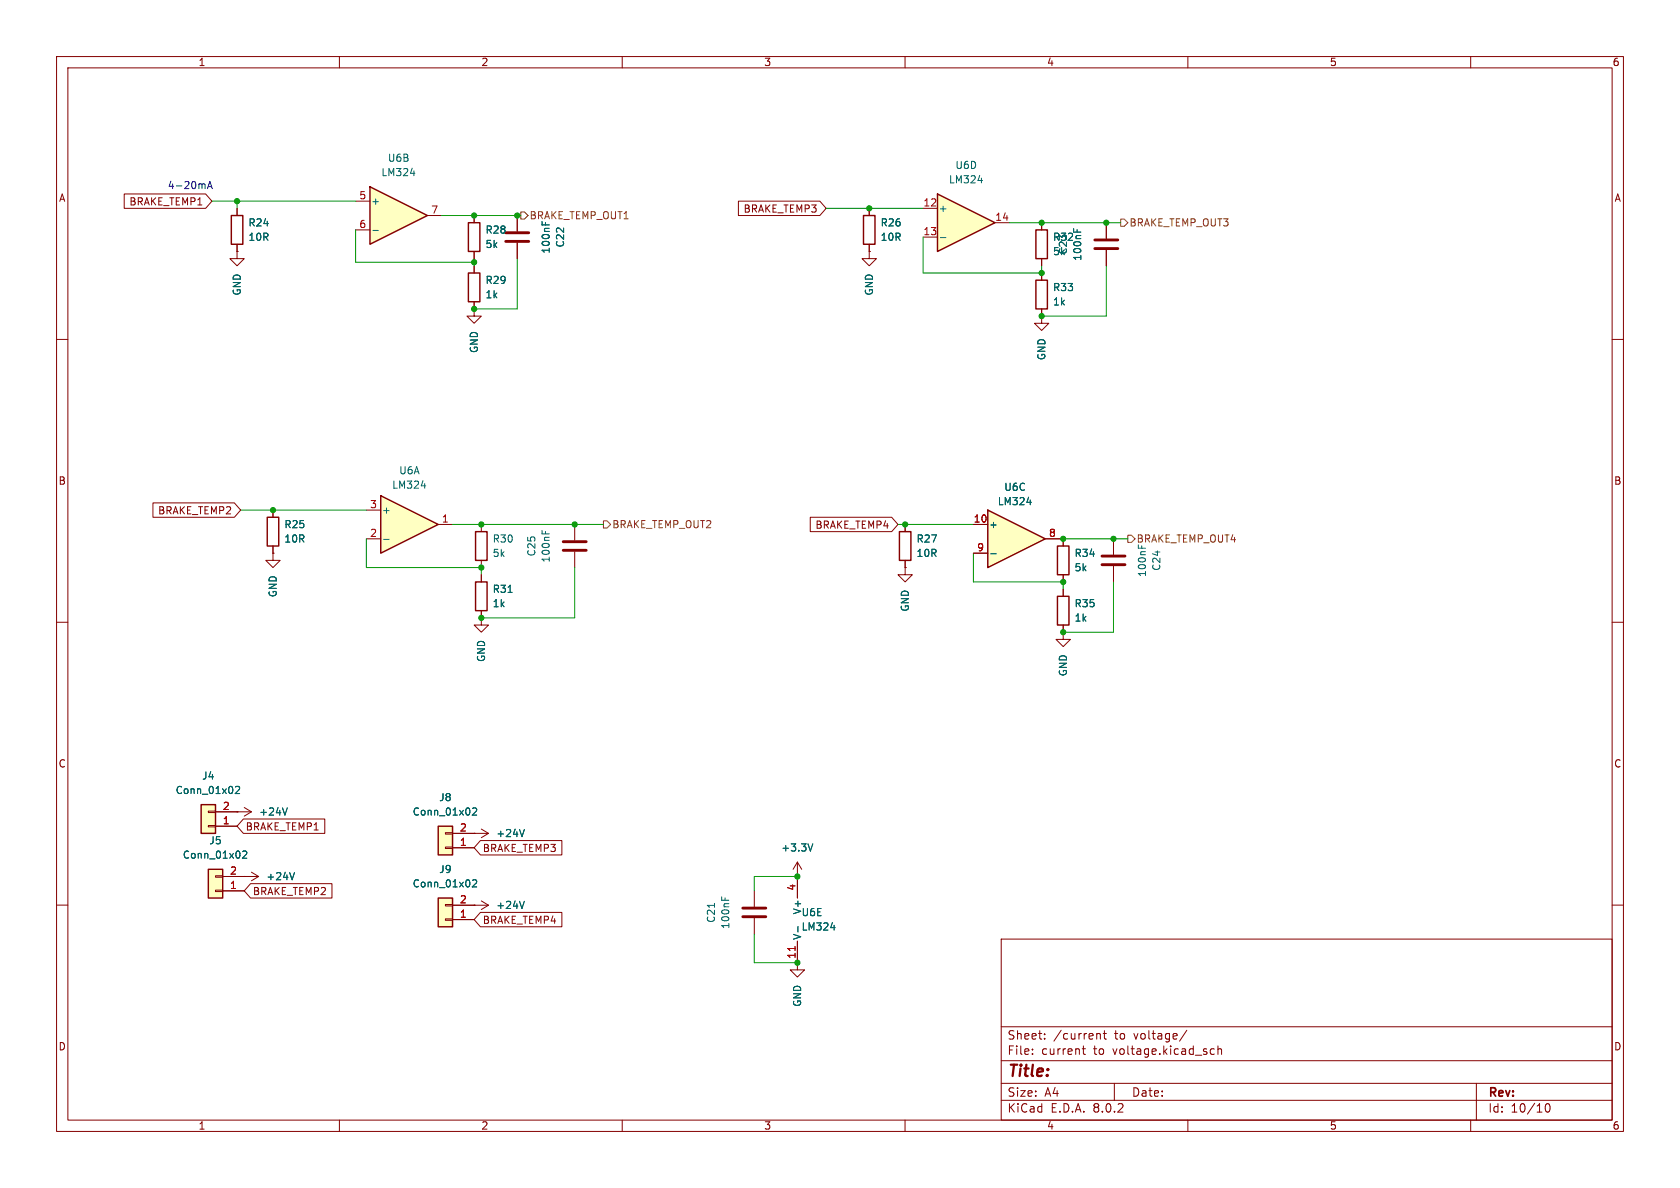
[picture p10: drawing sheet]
<svg xmlns="http://www.w3.org/2000/svg" width="297mm" height="210mm" viewBox="0 0 297 210" stroke-linecap="round" stroke-linejoin="round" font-family="sans-serif">
<g fill="none" stroke="#840000" stroke-width=".18">
<path d="M10 10h277v190h-277zM12 12h273v186h-273zM60 10v2M110 10v2M160 10v2M210 10v2M260 10v2M153.7 36.8v1.3M10 60h2M153.7 43.2v1.3M285 60h2M101.6 92.7v2.8"/>
<path d="M101.6 97.5v2.8M160 92.7v1.3M160 99.1v1.2M196.8 95.3v2.7M10 110h2M196.8 100.1v2.8M285 110h2M10 160h2M141 154.9v3.9M285 160h2M141 166.4v3.8M177 166h108v32h-108z"/>
<path d="M60 198v2M110 198v2M160 198v2M177 194.5h108M177 191.5h108M177 187.5h108M177 181.5h108M182.5 186.3v.1M182.5 185.5v.1M184.7 183.6v.1M184.7 182.8v.1M191.3 185.4h.6"/>
<path d="M191.5 184.9v1.3l.4 .2M194 182.8h.5v.9M195 182.7h.6M195.2 182.2v1.3l.4 .2M197 191.5v3M209.8 182.1l-1.3 2M210 198v2M214.1 185.5h.6M214.1 186.3h.6M215.3 185.5l.2-.1 .4 .1 .1 .9M215.3 184.9v1.5M260 198v2"/>
<path d="M261 191.5v6.5M273.4 195.2l.1-.1a.81 .81 0 0 1 .6 .6 .81 .81 0 0 1-.3 .8l-.1 .1a.81 .81 0 0 1-.6-.6 .81 .81 0 0 1 .3-.8z"/>
</g>
<path d="M152.7 38.1h2v5.1h-2zM159 94h2v5.1h-2z" fill="none" stroke="#840000" stroke-width=".25"/>
<path d="M95.8 93.8v.6M96.4 93.9v.5M141.1 163.8v1M146.9 164h.7" fill="none" stroke="#006464" stroke-width=".18"/>
<path d="M140.6 167.3v.7" fill="none" stroke="#a90000" stroke-width=".18"/>
<path d="M99.6 97.3h4M99.6 95.8h4M194.8 99.8h4.1M194.8 98.3h4.1" fill="none" stroke="#840000" stroke-width=".51"/>
<path d="M174.6 90.2l10.2 5.1-10.2 5z" fill="#ffffc2"/>
<path d="M82.8 48.3h2v5h-2zM174.6 90.2l10.2 5.1-10.2 5zM186.9 96.5h2.1v5.1h-2.1zM84.1 102.9h2v5.1h-2z" fill="none" stroke="#840000" stroke-width=".25"/>
<path d="M83.8 47v1.3M83.8 53.3v1.3M172.1 92.7h2.5M172.1 97.8h2.5M184.8 95.3h2.5M188 95.3v1.2M85.1 101.6v1.3M85.1 108v1.2M188 101.6v1.3" fill="none" stroke="#840000" stroke-width=".18"/>
<path d="M175.2 97.9h.9M181.5 88.8h.8M89.8 104.7h.8" fill="none" stroke="#006464" stroke-width=".18"/>
<path d="M35.6 142.2h2.5v5.1h-2.5z" fill="#ffffc2"/>
<path d="M36.8 143.4h1.3v.2h-1.3zM36.8 145.9h1.3v.3h-1.3zM38.1 146.1h3.8M38.1 143.5h3.8" fill="none" stroke="#840000" stroke-width=".18"/>
<path d="M35.6 142.2h2.5v5.1h-2.5z" fill="none" stroke="#840000" stroke-width=".25"/>
<path d="M41.6 139.1l.5-.1 .3 .4-.8 .9h.8" fill="none" stroke="#006464" stroke-width=".18"/>
<path d="M65.4 33l10.2 5.1-10.2 5.1z" fill="#ffffc2"/>
<path d="M65.4 33l10.2 5.1-10.2 5.1z" fill="none" stroke="#840000" stroke-width=".25"/>
<path d="M62.9 35.6h2.5M75.6 38.1h2.5M62.9 40.6h2.5M83.8 54.6v1.3h1.3l-1.3 1.3-1.3-1.3h1.3M83.8 54.6h.1M85.1 109.2v1.3h1.3l-1.3 1.3-1.3-1.3h1.3M85.1 109.2h.1" fill="none" stroke="#840000" stroke-width=".18"/>
<path d="M72.6 30.6h.8M65.9 40.7h1" fill="none" stroke="#006464" stroke-width=".18"/>
<path d="M36.8 153.7h2.6v5.1h-2.6z" fill="#ffffc2"/>
<path d="M38.1 154.8h1.3v.3h-1.3zM38.1 157.4h1.3v.2h-1.3zM39.4 157.5h3.8M39.4 154.9h3.8" fill="none" stroke="#840000" stroke-width=".18"/>
<path d="M36.8 153.7h2.6v5.1h-2.6z" fill="none" stroke="#840000" stroke-width=".25"/>
<path d="M42.9 150.6l.5-.2 .2 .4-.8 .9h.8" fill="none" stroke="#006464" stroke-width=".18"/>
<path d="M165.7 34.3l10.2 5.1-10.2 5.1z" fill="#ffffc2"/>
<path d="M40.9 38.1h2v5.1h-2zM82.8 39.4h2v5.1h-2zM165.7 34.3l10.2 5.1-10.2 5.1zM183.1 40.6h2.1v5.1h-2.1zM183.1 49.5h2.1v5.1h-2.1zM186.9 105.4h2.1v5.1h-2.1z" fill="none" stroke="#840000" stroke-width=".25"/>
<g fill="none" stroke="#840000" stroke-width=".18">
<path d="M41.9 36.8v1.3M83.8 38.1v1.3M91.4 38.1v2.8M163.2 36.8h2.5M175.9 39.4h2.5M184.1 39.4v1.2M195.6 39.4v2.8M41.9 44.5v1.2h1.3l-1.3 1.3-1.3-1.3h1.3M41.9 44.5h.1M41.9 43.2v1.3M83.8 44.5v1.2M91.4 42.9v2.8"/>
<path d="M153.7 44.5v1.2h1.2l-1.2 1.3-1.3-1.3h1.3M153.7 44.5h.1M163.2 41.9h2.5M184.1 55.9v1.3h1.3l-1.3 1.2-1.2-1.2h1.2M184.1 55.9h.1M184.1 45.7v1.3M184.1 48.3v1.2M184.1 54.6v1.3M195.6 44.2v2.8M160 100.3v1.3h1.3l-1.3 1.3-1.3-1.3h1.3M160 100.3h.1M188 111.8v1.2h1.2l-1.2 1.3-1.3-1.3h1.3"/>
<path d="M188 111.8h.1M188 104.1v1.3M188 110.5v1.3M41.9 143.5h.1M41.9 143.5h2.5M43.2 154.9h.1M43.2 154.9h2.5M43.2 142.7l1.2 .8M44.4 154.2l1.3 .7M44.4 143.5l-1.2 .8M45.7 154.9l-1.3 .8M133.3 157.5v2.8"/>
<path d="M141 154.9h.1M141 152.4l-.8 1.3M141 152.4v2.5M141 152.4l.7 1.3M133.3 162.3v2.8M141 170.2v1.3h1.2l-1.2 1.2-1.3-1.2h1.3M141 170.2h.1"/>
</g>
<path d="M172.9 31.9h.8M166.3 42h.9M189.8 40.4v.6M190.4 40.6v.4M50.8 142.8l-.4 1.3M52.1 154.2l-.5 1.3M126.3 159.7v.7M127.6 158.5v.6M128.2 158.7v.4M143.7 149.2l-.4 1.2" fill="none" stroke="#006464" stroke-width=".18"/>
<path d="M89.4 42.7h4.1M89.4 41.1h4.1M193.5 43.9h4.1M193.5 42.4h4.1M131.3 162.1h4.1M131.3 160.5h4.1" fill="none" stroke="#840000" stroke-width=".51"/>
<path d="M77.5 158.8h2.5v5h-2.5z" fill="#ffffc2"/>
<path d="M78.7 159.9h1.3v.2h-1.3zM83.8 147.3h.1M83.8 147.3h2.6M85.1 146.6l1.3 .7M85.1 159.3l1.3 .7M86.4 147.3l-1.3 .8M78.7 162.4h1.3v.3h-1.3zM80 162.6h3.8M80 160h6.4M83.8 160h.1M86.4 160l-1.3 .8" fill="none" stroke="#840000" stroke-width=".18"/>
<path d="M77.5 158.8h2.5v5h-2.5z" fill="none" stroke="#840000" stroke-width=".25"/>
<path d="M83.5 155.6l.5-.1 .3 .4-.8 .9h.8M92.7 146.6l-.4 1.3M92.7 159.3l-.4 1.3" fill="none" stroke="#006464" stroke-width=".18"/>
<path d="M77.5 146.1h2.5v5h-2.5z" fill="#ffffc2"/>
<path d="M48.3 97.8v1.3h1.2l-1.2 1.2-1.3-1.2h1.3M48.3 97.8h.1M48.3 90.2v1.2M48.3 96.5v1.3M78.7 147.2h1.3v.2h-1.3zM78.7 149.7h1.3v.3h-1.3zM80 149.9h3.8M80 147.3h3.8" fill="none" stroke="#840000" stroke-width=".18"/>
<path d="M47.2 91.4h2.1v5.1h-2.1zM77.5 146.1h2.5v5h-2.5z" fill="none" stroke="#840000" stroke-width=".25"/>
<path d="M83.5 142.9l.5-.1 .3 .4-.8 .9h.8" fill="none" stroke="#006464" stroke-width=".18"/>
<path d="M67.3 87.6l10.2 5.1-10.2 5.1z" fill="#ffffc2"/>
<path d="M67.3 87.6l10.2 5.1-10.2 5.1zM84.1 94h2v5.1h-2z" fill="none" stroke="#840000" stroke-width=".25"/>
<g fill="none" stroke="#840000" stroke-width=".18">
<path d="M22 34.3h14.4l1.1 1.3-1.1 1.2h-14.4zM41.9 36.8v1.3M83.8 38.1v1.3M91.4 38.1v2.8M130.5 35.6h14.4l1.1 1.2-1.1 1.3h-14.4zM153.7 36.8v1.3M184.1 39.4v1.2M195.6 39.4v2.8M41.9 44.5h.1M41.9 43.2v1.3M83.8 54.6h.1M83.8 44.5v1.2"/>
<path d="M83.8 47v1.3M83.8 53.3v1.3M91.4 42.9v2.8M153.7 44.5h.1M153.7 43.2v1.3M184.1 55.9h.1M184.1 45.7v1.3M184.1 48.3v1.2M184.1 54.6v1.3M195.6 44.2v2.8M27 88.9h14.4l1.1 1.3-1.1 1.2h-14.4zM48.3 97.8h.1"/>
<path d="M48.3 90.2v1.2M48.3 96.5v1.3M64.8 95.3h2.5M64.8 90.2h2.5M77.5 92.7h2.5M85.1 92.7v1.3M85.1 99.1v1.2M143.2 91.4h14.4l1.1 1.3-1.1 1.3h-14.4zM160 92.7v1.3M160 99.1v1.2M172.1 92.7h2.5M172.1 97.8h2.5"/>
<path d="M184.8 95.3h2.5M188 95.3v1.2M85.1 109.2h.1M85.1 101.6v1.3M85.1 108v1.2M160 100.3h.1M188 111.8h.1M188 101.6v1.3M188 104.1v1.3M188 110.5v1.3M38.1 146.1h3.8M38.1 143.5h3.8"/>
<path d="M39.4 157.5h3.8M39.4 154.9h3.8M41.9 143.5h.1M43 144.8h14.4v2.5h-14.4l-1.1-1.2zM43.2 154.9h.1M44.3 156.2h14.4v2.6h-14.4l-1.1-1.3zM80 149.9h3.8M80 147.3h3.8M83.8 147.3h.1M84.9 148.6h14.4v2.5h-14.4l-1.1-1.2zM141 154.9h.1M141 154.9v3.9"/>
<path d="M80 162.6h3.8M80 160h3.8M83.8 160h.1M84.9 161.3h14.4v2.5h-14.4l-1.1-1.2zM141 170.2h.1M141 166.4v3.8"/>
</g>
<g fill="none" stroke="#006464" stroke-width=".18">
<path d="M189.8 40.4v.6M190.4 40.6v.4M67.8 95.3h1M74.5 85.9h.8M175.2 97.9h.9M181.5 88.8h.8M89.8 104.7h.8M41.6 139.1l.5-.1 .3 .4-.8 .9h.8M42.9 150.6l.5-.2 .2 .4-.8 .9h.8M50.8 142.8l-.4 1.3M52.1 154.2l-.5 1.3M83.5 155.6l.5-.1 .3 .4-.8 .9h.8"/>
<path d="M83.5 142.9l.5-.1 .3 .4-.8 .9h.8M92.7 146.6l-.4 1.3M92.7 159.3l-.4 1.3M143.7 149.2l-.4 1.2M141.1 163.8v1M146.9 164h.7"/>
</g>
<path d="M92.1 37.5h.6l.6 .6-.6 .6h-.6zM198.1 38.7h.7l.6 .7-.6 .6h-.7zM106.7 92.1h.6l.6 .6-.6 .6h-.6zM199.4 94.6h.6l.7 .7-.7 .6h-.6z" fill="none" stroke="#725600" stroke-width=".18"/>
<path d="M36.7 33.3l.4-1.2 .4 1.2M36.8 33h.6" fill="none" stroke="#0000c2" stroke-width=".18"/>
<g fill="none" stroke="#009600" stroke-width=".18">
<path d="M37.5 35.6h25.4M41.9 35.6v1.2M78.1 38.1h14M146 36.8h17.2M178.4 39.4h19.7M62.9 40.6v5.8h20.9M83.8 45.7v1.3M91.4 45.7v8.9h-7.6M163.2 41.9v6.4h20.9v-1.3M195.6 47v8.9h-11.5M42.5 90.2h22.3M64.8 95.3v5h20.3v1.3"/>
<path d="M80 92.7h26.7M158.7 92.7h13.4M172.1 97.8v5.1h15.9v1.2M187.3 95.3h12.1M101.6 100.3v8.9h-16.5M196.8 102.9v8.9h-8.8M141 154.9h-7.7v2.6M133.3 165.1v5.1h7.7"/>
</g>
<path d="M140.6 167.3v.7" fill="none" stroke="#a90000" stroke-width=".18"/>
<g fill="#009600" stroke="#009600" stroke-width=".18">
<circle cx="196.8" cy="95.3" r=".46"/>
<circle cx="195.6" cy="39.4" r=".46"/>
<circle cx="184.1" cy="39.4" r=".46"/>
<circle cx="184.1" cy="48.3" r=".46"/>
<circle cx="184.1" cy="55.9" r=".46"/>
<circle cx="153.7" cy="36.8" r=".46"/>
<circle cx="83.8" cy="38.1" r=".46"/>
<circle cx="91.4" cy="38.1" r=".46"/>
<circle cx="83.8" cy="46.4" r=".46"/>
<circle cx="83.8" cy="54.6" r=".46"/>
<circle cx="41.9" cy="35.6" r=".46"/>
<circle cx="141" cy="154.9" r=".46"/>
<circle cx="141" cy="170.2" r=".46"/>
<circle cx="160" cy="92.7" r=".46"/>
<circle cx="188" cy="111.8" r=".46"/>
<circle cx="188" cy="95.3" r=".46"/>
<circle cx="188" cy="102.9" r=".46"/>
<circle cx="48.3" cy="90.2" r=".46"/>
<circle cx="85.1" cy="92.7" r=".46"/>
<circle cx="85.1" cy="100.3" r=".46"/>
<circle cx="101.6" cy="92.7" r=".46"/>
<circle cx="85.1" cy="109.2" r=".46"/>
</g>
<text font-size="2.8" fill="#840000" x="178" y="190.9">Title:</text>
<g font-size="2.1" fill="#840000">
<text x="178" y="184">Sheet:</text>
<text x="186.2" y="184">/current</text>
<text x="197.1" y="184">to</text>
<text x="200.6" y="184">voltage/</text>
<text x="178" y="186.7">File:</text>
<text x="184.1" y="186.7">current</text>
<text x="193.4" y="186.7">to</text>
<text x="196.9" y="186.7">voltage.kicad_sch</text>
<text x="178" y="196.9">KiCad</text>
<text x="178" y="194.1">Size:</text>
<text x="184.7" y="194.1">A4</text>
<text x="185.7" y="196.9">E.D.A.</text>
<text x="193.3" y="196.9">8.0.2</text>
<text x="200" y="194.1">Date:</text>
<text x="263" y="194.3">Rev:</text>
<text x="263" y="196.9">Id:</text>
<text x="267.1" y="196.9">10/10</text>
</g>
<g font-size="1.8" fill="#840000">
<text x="35" y="11.9">1</text>
<text x="85" y="11.9">2</text>
<text x="135" y="11.9">3</text>
<text x="185" y="11.9">4</text>
<text x="235" y="11.9">5</text>
<text x="285" y="11.9">6</text>
<text x="10.3" y="35.9">A</text>
<text x="285.3" y="35.9">A</text>
<text x="22.8" y="36.5">BRAKE_TEMP1</text>
<text x="131.4" y="37.8">BRAKE_TEMP3</text>
<text x="10.3" y="85.9">B</text>
<text x="285.3" y="85.9">B</text>
<text x="27.9" y="91.1">BRAKE_TEMP2</text>
<text x="144.1" y="93.7">BRAKE_TEMP4</text>
<text x="10.3" y="135.9">C</text>
<text x="285.3" y="135.9">C</text>
<text x="43.3" y="147">BRAKE_TEMP1</text>
<text x="85.2" y="150.8">BRAKE_TEMP3</text>
<text x="44.6" y="158.4">BRAKE_TEMP2</text>
<text x="85.2" y="163.5">BRAKE_TEMP4</text>
<text x="10.3" y="185.9">D</text>
<text x="285.3" y="185.9">D</text>
<text x="35" y="199.9">1</text>
<text x="85" y="199.9">2</text>
<text x="135" y="199.9">3</text>
<text x="185" y="199.9">4</text>
<text x="235" y="199.9">5</text>
<text x="285" y="199.9">6</text>
</g>
<g font-size="1.8" fill="#006464">
<text x="68.5" y="28.8">U6B</text>
<text x="67.3" y="31.3">LM324</text>
<text x="167.7" y="32.6">LM324</text>
<text x="168.8" y="30.1">U6D</text>
<text x="43.8" y="40.2">R24</text>
<text x="65.5" y="36.4">+</text>
<text x="85.7" y="41.5">R28</text>
<text x="93.5" y="39">BRAKE_TEMP_OUT1</text>
<text x="155.6" y="40.2">R26</text>
<text x="165.9" y="37.7">+</text>
<text x="43.8" y="42.8">10R</text>
<text x="85.7" y="44">5k</text>
<text x="97.4" y="44.9" transform="rotate(-90 97.4 44.9)">100nF</text>
<text x="99.9" y="43.9" transform="rotate(-90 99.9 43.9)">C22</text>
<text x="155.6" y="42.8">10R</text>
<text x="186.1" y="42.8">R32</text>
<text x="186.1" y="45.3">5k</text>
<text x="188.8" y="45.1" transform="rotate(-90 188.8 45.1)">C23</text>
<text x="191.4" y="46.2" transform="rotate(-90 191.4 46.2)">100nF</text>
<text x="42.8" y="52.3" transform="rotate(-90 42.8 52.3)">GND</text>
<text x="85.7" y="50.4">R29</text>
<text x="85.7" y="52.9">1k</text>
<text x="154.5" y="52.3" transform="rotate(-90 154.5 52.3)">GND</text>
<text x="186.1" y="51.7">R33</text>
<text x="186.1" y="54.2">1k</text>
<text x="84.7" y="62.5" transform="rotate(-90 84.7 62.5)">GND</text>
<text x="185" y="63.8" transform="rotate(-90 185 63.8)">GND</text>
<text x="69.2" y="86.6">LM324</text>
<text x="70.5" y="84">U6A</text>
<text x="176.3" y="89.5">LM324</text>
<text x="177.4" y="87">U6C</text>
<text x="50.2" y="93.6">R25</text>
<text x="67.4" y="91">+</text>
<text x="174.8" y="93.6">+</text>
<text x="50.2" y="96.1">10R</text>
<text x="87" y="96.1">R30</text>
<text x="87" y="98.7">5k</text>
<text x="94.8" y="98.5" transform="rotate(-90 94.8 98.5)">C25</text>
<text x="97.4" y="99.6" transform="rotate(-90 97.4 99.6)">100nF</text>
<text x="161.9" y="96.1">R27</text>
<text x="161.9" y="98.7">10R</text>
<text x="189.9" y="98.7">R34</text>
<text x="189.9" y="101.2">5k</text>
<text x="205.3" y="101" transform="rotate(-90 205.3 101)">C24</text>
<text x="49.1" y="105.7" transform="rotate(-90 49.1 105.7)">GND</text>
<text x="87" y="105">R31</text>
<text x="87" y="107.5">1k</text>
<text x="189.9" y="107.5">R35</text>
<text x="202.8" y="102.1" transform="rotate(-90 202.8 102.1)">100nF</text>
<text x="160.9" y="108.2" transform="rotate(-90 160.9 108.2)">GND</text>
<text x="189.9" y="110.1">1k</text>
<text x="86" y="117.1" transform="rotate(-90 86 117.1)">GND</text>
<text x="188.8" y="119.7" transform="rotate(-90 188.8 119.7)">GND</text>
<text x="31" y="140.6">Conn_01x02</text>
<text x="35.6" y="138">J4</text>
<text x="77.5" y="141.8">J8</text>
<text x="36.9" y="149.5">J5</text>
<text x="45.7" y="144.4">+24V</text>
<text x="72.9" y="144.4">Conn_01x02</text>
<text x="87.6" y="148.2">+24V</text>
<text x="32.2" y="152">Conn_01x02</text>
<text x="47" y="155.8">+24V</text>
<text x="77.5" y="154.5">J9</text>
<text x="138" y="150.7">+3.3V</text>
<text x="72.9" y="157.1">Conn_01x02</text>
<text x="87.6" y="160.9">+24V</text>
<text x="141.8" y="161.7" transform="rotate(-90 141.8 161.7)">V+</text>
<text x="126.6" y="163.2" transform="rotate(-90 126.6 163.2)">C21</text>
<text x="129.1" y="164.3" transform="rotate(-90 129.1 164.3)">100nF</text>
<text x="141.6" y="162.2">U6E</text>
<text x="141.6" y="164.7">LM324</text>
<text x="141.8" y="166.2" transform="rotate(-90 141.8 166.2)">V-</text>
<text x="141.8" y="178.1" transform="rotate(-90 141.8 178.1)">GND</text>
</g>
<text font-size="1.8" fill="#0000c2" x="29.6" y="33.6">4-20mA</text>
<g font-size="1.8" fill="#a90000">
<text x="63.4" y="35.3">5</text>
<text x="63.4" y="40.4">6</text>
<text x="76.1" y="37.8">7</text>
<text x="163.2" y="36.6">12</text>
<text x="163.2" y="41.7">13</text>
<text x="175.9" y="39.1">14</text>
<text x="65.3" y="89.9">3</text>
<text x="65.3" y="95">2</text>
<text x="78" y="92.5">1</text>
<text x="172" y="92.5">10</text>
<text x="185.3" y="95">8</text>
<text x="172.6" y="97.5">9</text>
<text x="39.3" y="143.3">2</text>
<text x="39.3" y="145.8">1</text>
<text x="81.2" y="149.6">1</text>
<text x="81.2" y="147.1">2</text>
<text x="40.6" y="154.7">2</text>
<text x="40.6" y="157.2">1</text>
<text x="81.2" y="159.8">2</text>
<text x="140.7" y="157.6" transform="rotate(-90 140.7 157.6)">4</text>
<text x="81.2" y="162.3">1</text>
<text x="140.7" y="169.6" transform="rotate(-90 140.7 169.6)">11</text>
</g>
<g font-size="1.8" fill="#725600">
<text x="199.6" y="40.2">BRAKE_TEMP_OUT3</text>
<text x="108.1" y="93.6">BRAKE_TEMP_OUT2</text>
<text x="200.9" y="96.1">BRAKE_TEMP_OUT4</text>
</g>
</svg>
